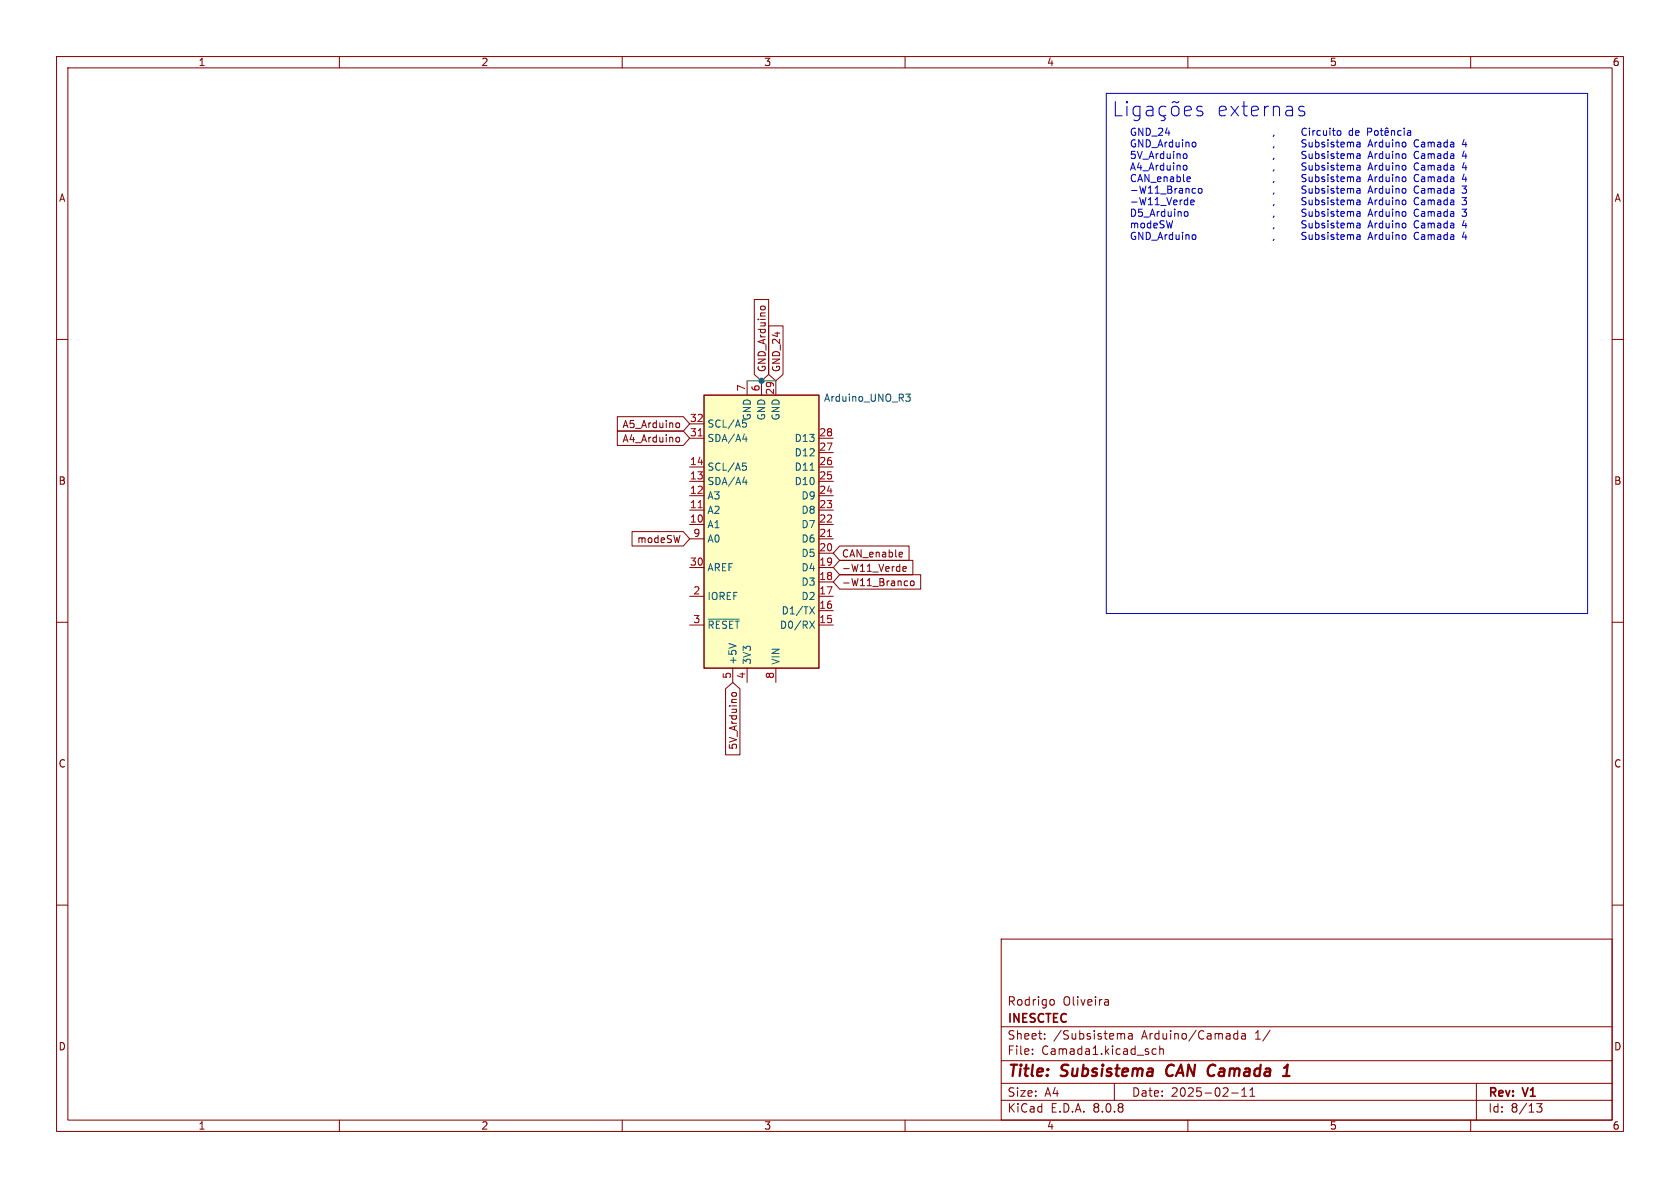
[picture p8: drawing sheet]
<svg xmlns="http://www.w3.org/2000/svg" width="297mm" height="210mm" viewBox="0 0 297 210" stroke-linecap="round" stroke-linejoin="round" font-family="sans-serif">
<g fill="none" stroke="#840000" stroke-width=".18">
<path d="M10 10h277v190h-277zM12 12h273v186h-273zM60 10v2M110 10v2M160 10v2M210 10v2M260 10v2M10 60h2M285 60h2M10 110h2M285 110h2M10 160h2"/>
<path d="M177 166h108v32h-108zM185.9 176.7l.3 .1 .2 .2-.1 .6-.4 .1M195.5 176.7h.2l.3 .2v.8M196 177.6l-.5 .1M196 177.1h-.5M285 160h2M60 198v2M110 198v2M160 198v2M177 194.5h108M177 191.5h108M177 187.5h108"/>
<path d="M177 181.5h108M182.5 186.3v.1M182.5 185.5v.1M184.7 183.6v.1M184.7 182.8v.1M197 191.5v3M198.4 182.7l.3 .1 .1 .1v.8M199.5 182.8h.6l.1 .9M200.2 183.1h-.5a.29 .29 0 0 0-.2 .3 .29 .29 0 0 0 .2 .3l.5-.1M204.4 185.5l-.4-.1-.3 .3v.4l.1 .2h.6M205 185.5l.2-.1 .4 .1 .1 .9M205 184.9v1.5"/>
<path d="M210 198v2M217.7 193.2h1.2M218.2 183.6l.2 .1 .4-.1M218.8 182.8l-.4-.1-.2 .1M218.8 182.2v1.5M219.5 182.8h.6l.1 .9M219.5 193.8h.9M219.5 192.7l.5-.4v1.5M220.2 183.1h-.5a.29 .29 0 0 0-.2 .3 .29 .29 0 0 0 .2 .3l.5-.1M221 193.8h.8M221 192.7l.4-.4v1.5M260 198v2"/>
<path d="M261 191.5v6.5M271.7 195.1h.9l-.5 .6 .4 .1v.7l-.2 .1-.6-.1"/>
</g>
<path d="M206.5 188.5a1.27 1.27 0 0 0 0 1.6M226.8 190.2h1.2M227 188.8l.6-.6-.2 2" fill="none" stroke="#840000" stroke-width=".4"/>
<path d="M124.5 69.9h20.3v48.2h-20.3z" fill="#ffffc2"/>
<path d="M124.5 69.9h20.3v48.2h-20.3z" fill="none" stroke="#840000" stroke-width=".25"/>
<g fill="none" stroke="#840000" stroke-width=".18">
<path d="M133.3 53h2.6v13.2l-1.3 1.1-1.3-1.1zM134.4 54.4l.3-.3h.3l.3 .3M135.9 57.6h2.5v8.6l-1.2 1.1-1.3-1.1zM109.1 76.2h11.7l1.1 1.3-1.1 1.2h-11.7zM109.1 73.7h11.7l1.1 1.2-1.1 1.3h-11.7zM119.7 77.3l.3 .1 .1 .1v.5l-.4 .1M119.7 74.8h.3l.1 .2v.5l-.4 .1M121.9 77.5h2.6M121.9 74.9h2.6M132.1 67.3v2.6M134.6 67.3v2.6M137.2 67.3v2.6"/>
<path d="M144.8 77.5h2.5M111.7 94h9.1l1.1 1.3-1.1 1.2h-9.1zM121.9 92.7h2.6M121.9 90.2h2.6M121.9 87.6h2.6M121.9 85.1h2.6M121.9 82.6h2.6M121.9 95.3h2.6M144.8 92.7h2.5M144.8 90.2h2.5M144.8 87.6h2.5M144.8 85.1h2.5"/>
<path d="M144.8 82.6h2.5M144.8 97.8h2.5M144.8 95.3h2.5M144.8 80h2.5M148.4 96.5h12.3v2.6h-12.3l-1.1-1.3zM148.4 99.1h13v2.5h-13l-1.1-1.3zM159.1 97.6l.4 .1 .1 .2-.7 .1M159.5 98.4l-.4 .1M121.9 110.5h2.6M121.9 105.4h2.6M121.9 100.3h2.6M129.5 118.1v2.6"/>
<path d="M132.1 118.1v2.6M137.2 118.1v2.6M144.8 110.5h2.5M144.8 108h2.5M144.8 105.4h2.5M144.8 102.9h2.5M144.8 100.3h2.5M148.4 101.6h14.4v2.5h-14.4l-1.1-1.2zM159.6 100.6l.6-.1v-.3h-.4l-.2 .1 .1 .6h.5M160.1 102.7l.4 .1M160.5 103.5h-.4M161 102.8l.2-.1 .3 .1 .1 .5-.1 .2h-.3l-.2-.1z"/>
<path d="M128.3 121.8l1.2-1.1 1.3 1.1v11.6h-2.5zM129.4 122.8v-.3l.2-.1 .5 .1 .1 .3"/>
</g>
<path d="M123.4 77.1h.8M123.4 89.8h.8M146.3 94.8h.7" fill="none" stroke="#a90000" stroke-width=".18"/>
<g fill="none" stroke="#006464" stroke-width=".18">
<path d="M131.3 77.6h.8M131.9 77.2v.8M132 75l-.1 .4-.5 .1M160.1 69.7h.8l-.4 .5 .4 .1v.4l-.2 .2h-.4M131.3 81.9h.6M131.3 85.2h.8M131.4 82.3h.3l.3 .3-.1 .4-.5 .1M131.9 84.8v.9M143.2 83.1h.7M125.2 109.4h5.5M128.8 113.8l1.3 .4M143.1 109.8l.9 1.3"/>
<path d="M143.1 107.3l.9 1.2M144 109.8l-.9 1.3M144 107.3l-.9 1.2"/>
</g>
<g fill="none" stroke="#0000c2" stroke-width=".18">
<path d="M195.6 16.5h85.1v92h-85.1zM197.2 17.9v2.6h1.2M199.2 17.9v.3M199.2 18.8v1.7M199.2 17.9l-.1 .2 .1 .1M199.2 17.9l.2 .2-.2 .1M201.5 18.9l-.7-.1-.5 .5v.7l.3 .4 .2 .1 .7-.1M201.5 18.8v2a.69 .69 0 0 1-1.1 .4M202.7 18.9l.3-.1 .7 .1 .1 .2v1.4M203.8 19.4l-.8 .1a.5 .5 0 0 0-.4 .5 .5 .5 0 0 0 .4 .5l.8-.1M206.1 18.9l-.7-.1-.5 .5v.7l.3 .4 .2 .1 .7-.1M207.3 18.9a.69 .69 0 0 1 1.1 .4v.7a.69 .69 0 0 1-.6 .5 .69 .69 0 0 1-.7-.5v-.7z"/>
<path d="M208.4 17.9l-.3 .3-.5-.3-.4 .3M209.4 19.6l1.2-.2-.1-.5-.7-.1-.4 .3v1l.1 .3 .3 .1 .7-.1M212.5 18.9l-.6-.1-.3 .3 .1 .4 .8 .2 .2 .3-.2 .4-.2 .1-.7-.1M229.7 19.5l.9 .2 .1 .4-.4 .4-.7-.1M229.7 18.9l.3-.1 .6 .1M205.6 20.6l.4 .4-.1 .2-.6 .1M209.4 29.2l.3 .1 .1 .2v.4l-.4 .2M209.6 27.2l.2 .2v.4l-.1 .2h-.3M209.6 37.4l-.1 .1M209.8 37.4l.2 .2v.4l-.2 .2h-.3M210 31.3h.4v.3l-.6 .1M210.4 32.1h-.4"/>
<path d="M210.5 35.8l.6-.1v-.3h-.4l-.2 .1 .1 .6h.5M211 33.3l.4 .1M211.2 25.1l.2 .3v.3l-.2 .3M211.4 34.1l-.4 .1M225.2 23.9l-.1 .2M225.2 25.9l-.1 .3M225.2 28l-.1 .2M225.2 30l-.1 .2M225.2 32.1l-.1 .2M225.2 34.1l-.1 .2M225.2 36.1l-.1 .3M225.2 38.2l-.1 .2"/>
<path d="M230.2 24.9l.1 .4 .5 .1 .1 .2-.3 .4-.4-.1M230.9 35l-.5-.1-.2 .2v.3l.6 .3 .1 .3-.3 .2-.4-.1M230.9 28.9l-.5-.1-.2 .1v.4l.6 .2 .1 .3-.3 .3-.4-.1M230.9 26.8h-.5l-.2 .1v.3l.6 .3 .1 .3-.3 .2h-.4M230.9 30.9l-.5-.1-.2 .2v.3l.6 .3 .1 .3-.3 .2h-.4M230.9 32.9h-.5l-.2 .1v.4l.6 .2 .1 .3-.3 .3-.4-.1M231.4 25.1l.1 .8 .3 .1 .2-.1M231.4 27.2l.1 .8h.3l.2-.1M231.4 29.2l.1 .8 .3 .1 .2-.2M231.4 31.3l.1 .8h.3l.2-.1M231.4 33.3l.1 .8 .3 .1 .2-.2M231.4 35.4l.1 .7 .3 .1 .2-.1"/>
<path d="M232 25.1v.9M232 27.2v.8M232 29.2v.9M232 31.3v.8M232 33.3v.9M232 35.4v.8M232.6 25.2l.3-.1 .3 .3-.1 .5h-.5M232.6 35.4h.3l.3 .2-.1 .5h-.5M232.6 24.7v1.3M232.6 26.8v1.2M232.6 28.8v1.3M232.6 30.8v1.3"/>
<path d="M232.6 32.9v1.3M232.6 34.9v1.3M232.6 27.2h.3l.3 .2-.1 .6h-.5M232.6 29.3l.3-.1 .3 .3-.1 .5h-.5M232.6 31.3h.3l.3 .2-.1 .6h-.5M232.6 33.4l.3-.1 .3 .3-.1 .5h-.5M234.2 25.2l-.3-.1-.2 .2v.2l.5 .1v.3h-.5M234.2 27.2h-.3l-.2 .2v.1l.5 .2v.3h-.5M234.2 29.3l-.3-.1-.2 .2v.2l.5 .1v.3h-.5M234.2 31.3h-.3l-.2 .1v.2l.5 .1v.4h-.5M234.2 33.4l-.3-.1-.2 .2v.2l.5 .1v.3h-.5M234.2 35.4h-.3l-.2 .1v.2l.5 .1v.3h-.5"/>
<path d="M234.8 25.1v.9M234.8 26.8v.1M234.8 27.2v.8M234.8 28.8v.1M234.8 29.2v.9M234.8 30.8v.2M234.8 31.3v.8M234.8 32.9v.1M234.8 33.3v.9M234.8 34.9v.2M234.8 35.4v.8M235.8 25.2l-.3-.1-.2 .2 .1 .2 .4 .1v.3h-.5"/>
<path d="M235.8 33.4l-.3-.1-.2 .2 .1 .2 .4 .1v.3h-.5M235.8 27.2h-.3l-.2 .2 .1 .1 .4 .2v.3h-.5M235.8 29.3l-.3-.1-.2 .2 .1 .2 .4 .1v.3h-.5M235.8 31.3h-.3l-.2 .1 .1 .2 .4 .1v.4h-.5M235.8 35.4h-.3l-.2 .1 .1 .2 .4 .1v.3h-.5M236.2 25.1h.5M236.2 27.2h.5M236.2 29.2h.5M236.2 31.3h.5M236.2 33.3h.5M236.2 35.4h.5M236.2 37.4h.5"/>
<path d="M236.2 39.4h.5M236.4 24.7v1.1l.3 .2M236.4 26.8v1l.3 .2M236.4 28.8v1.1l.3 .2M236.4 30.8v1.1l.3 .2M236.4 32.9v1.1l.3 .2M236.4 34.9v1.1l.3 .2M236.4 37v1.1l.3 .1M236.4 39v1.1l.3 .2M236.4 23.3l.2-.2h.3l.2 .2-.2 .6h-.3l-.2-.2M237.1 25.6l.6-.2-.1-.2-.4-.1-.1 .2v.6h.5M237.1 27.6l.6-.1-.1-.3h-.4l-.1 .2v.6h.5"/>
<path d="M237.1 29.6l.6-.1-.1-.2-.4-.1-.1 .2v.6h.5M237.1 31.7l.6-.1-.1-.3h-.4l-.1 .1v.7h.5M237.1 33.7l.6-.1-.1-.2-.4-.1-.1 .2v.6h.5M237.1 35.8l.6-.1-.1-.3h-.4l-.1 .1v.6h.5M237.1 37.8l.6-.1-.1-.2-.4-.1-.1 .2v.6h.5M237.1 39.9l.6-.2-.1-.2-.4-.1-.1 .2v.6h.5M238.2 25.3l.4-.2 .2 .2M238.2 35.5l.4-.1 .2 .1M238.2 25.1v.9M238.2 27.2v.8M238.2 29.2v.9M238.2 31.3v.8"/>
<path d="M238.2 33.3v.9M238.2 35.4v.8M238.2 37.4v.8M238.2 39.4v.9M238.2 27.3l.4-.1 .2 .2M238.2 37.5l.4-.1 .2 .2M238.2 29.3l.4-.1 .2 .2M238.2 39.6l.4-.2 .2 .2M238.2 31.4l.4-.1 .2 .1M238.2 33.4l.4-.1 .2 .2M238.8 25.3l.1-.2 .3 .1 .1 .8M238.8 37.6l.1-.2 .3 .1 .1 .7"/>
<path d="M238.8 25.3v.7M238.8 27.4v.6M238.8 29.4v.7M238.8 31.4v.7M238.8 33.5v.7M238.8 35.5v.7M238.8 37.6v.6M238.8 39.6v.7M238.8 27.4l.1-.2h.3l.1 .8M238.8 29.4l.1-.2 .3 .1 .1 .8M238.8 31.4l.1-.1h.3l.1 .8M238.8 33.5l.1-.2 .3 .1 .1 .8"/>
<path d="M238.8 35.5l.1-.1h.3l.1 .8M238.8 39.6l.1-.2 .3 .1 .1 .8M239.1 23.1h-.3l-.3 .2 .1 .6h.5M239.1 22.7v1.2M239.7 23.5l.6-.1-.1-.3h-.4l-.1 .2v.6h.5M239.9 25.2h.5v.8M239.9 29.3h.5v.8M239.9 27.2h.5v.8M239.9 31.3h.5v.8M239.9 33.4h.5v.8M239.9 35.4h.5v.8M239.9 37.5h.5v.7"/>
<path d="M239.9 39.5h.5v.8M240.4 27.5h-.4l-.2 .2 .2 .3h.4M240.4 25.4l-.4 .1-.2 .2 .2 .3 .4-.1M240.4 29.5l-.4 .1-.2 .2 .2 .3 .4-.1M240.4 31.6h-.4l-.2 .2 .2 .3h.4M240.4 33.6l-.4 .1-.2 .2 .2 .3 .4-.1M240.4 35.7h-.4l-.2 .2 .2 .3 .4-.1M240.4 37.7l-.4 .1-.2 .1 .2 .3h.4M240.4 39.7l-.4 .1-.2 .2 .2 .3 .4-.1M241.8 23.3h.6l.1-.2-.1-.3-.6-.1v1.2M241.8 38.2l.5-1.2 .4 1.2M242 37.9h.6"/>
<path d="M242 39.9h.6M246 23.2l.2-.1h.3l.1 .8M246 23.1v.8M247.7 23.1h-.4l-.2 .2 .1 .6h.5M248.2 22.7v.1M248.2 23.1v.8M248.4 25.2l.1 .2-.1 .5M248.4 27.2l.1 .2-.1 .6M248.4 29.3l.1 .2-.1 .5M248.4 31.3l.1 .2-.1 .6M248.4 33.4l.1 .2-.1 .5M248.4 35.4l.1 .2-.1 .5"/>
<path d="M248.9 23.1h.4l.1 .8M249.4 23.4h-.4l-.2 .2 .2 .3h.4M250.1 37.2a.59 .59 0 0 0-.1 .7 .59 .59 0 0 0 .8 .2M250.8 39.1a.6 .6 0 0 0-.9 .5 .6 .6 0 0 0 .6 .7l.3-.1M258.8 39l-.3 .9h.8M259.1 39.4v.9M259.3 37l-.5 .5 .4 .1 .1 .4-.3 .2h-.4M211.2 41.5l.2 .2v.4l-.2 .2M225.2 40.2l-.1 .3M225.2 42.3l-.1 .2M230.2 41.3l.1 .3 .5 .2 .1 .2-.3 .3h-.4M231.4 41.5l.1 .8h.3l.2-.1"/>
<path d="M232 41.5v.8M232.6 41.1v1.2M232.6 41.5h.3l.3 .2-.1 .6h-.5M234.2 41.5h-.3l-.2 .2v.2l.5 .1v.3h-.5M234.8 41.5v.8M235.8 41.5h-.3l-.2 .2 .1 .2 .4 .1v.3h-.5M236.2 41.5h.5M236.4 41.1v1.1l.3 .1M237.1 41.9l.6-.1-.1-.3h-.4l-.1 .2v.6h.5M238.2 41.5v.8M238.2 41.6l.4-.1 .2 .2M238.8 41.7v.6"/>
<path d="M238.8 41.7l.1-.2h.3l.1 .8M239.9 41.5h.5v.8M240.4 41.8l-.4 .1-.2 .1 .2 .3h.4M241.8 40.3l.5-1.3 .4 1.3M248.4 41.5l.1 .2-.1 .6"/>
</g>
<path d="M132.1 67.3h5.1" fill="none" stroke="#009600" stroke-width=".18"/>
<circle cx="134.6" cy="67.3" r=".46" fill="#009600" stroke="#009600" stroke-width=".18"/>
<text font-size="3.5" fill="#0000c2" x="215.1" y="20.8">externas</text>
<g font-size="2.8" fill="#840000">
<text x="178" y="190.9">Title:</text>
<text x="187.7" y="190.9">Subsistema</text>
<text x="207" y="190.9">CAN Camada</text>
</g>
<g font-size="2.1" fill="#840000">
<text x="178" y="178">Rodrigo</text>
<text x="187.9" y="178">Oliveira</text>
<text x="178" y="184">Sheet:</text>
<text x="178" y="181.2">INESCTEC</text>
<text x="186.2" y="184">/Subsistema</text>
<text x="201.9" y="184">Arduino/Camada</text>
<text x="222" y="184">1/</text>
<text x="178" y="186.7">File:</text>
<text x="184.1" y="186.7">Camada1.kicad_sch</text>
<text x="178" y="196.9">KiCad</text>
<text x="178" y="194.1">Size:</text>
<text x="184.7" y="194.1">A4</text>
<text x="185.7" y="196.9">E.D.A.</text>
<text x="193.3" y="196.9">8.0.8</text>
<text x="200" y="194.1">Date:</text>
<text x="207" y="194.1">2025-02-11</text>
<text x="263" y="194.3">Rev:</text>
<text x="263" y="196.9">Id:</text>
<text x="267.1" y="196.9">8/13</text>
<text x="269.4" y="194.3">V1</text>
</g>
<g font-size="1.8" fill="#840000">
<text x="35" y="11.9">1</text>
<text x="85" y="11.9">2</text>
<text x="135" y="11.9">3</text>
<text x="185" y="11.9">4</text>
<text x="235" y="11.9">5</text>
<text x="285" y="11.9">6</text>
<text x="10.3" y="35.9">A</text>
<text x="285.3" y="35.9">A</text>
<text x="135.6" y="65.9" transform="rotate(-90 135.6 65.9)">GND_Arduino</text>
<text x="138.1" y="65.9" transform="rotate(-90 138.1 65.9)">GND_24</text>
<text x="109.9" y="75.9">A5_Arduino</text>
<text x="109.9" y="78.4">A4_Arduino</text>
<text x="10.3" y="85.9">B</text>
<text x="285.3" y="85.9">B</text>
<text x="112.5" y="96.2">modeSW</text>
<text x="148.7" y="98.7">CAN_enable</text>
<text x="148.7" y="101.3">-W11_Verde</text>
<text x="148.7" y="103.8">-W11_Branco</text>
<text x="10.3" y="135.9">C</text>
<text x="130.5" y="132.6" transform="rotate(-90 130.5 132.6)">5V_Arduino</text>
<text x="285.3" y="135.9">C</text>
<text x="10.3" y="185.9">D</text>
<text x="285.3" y="185.9">D</text>
<text x="35" y="199.9">1</text>
<text x="85" y="199.9">2</text>
<text x="135" y="199.9">3</text>
<text x="185" y="199.9">4</text>
<text x="235" y="199.9">5</text>
<text x="285" y="199.9">6</text>
</g>
<g font-size="1.8" fill="#0000c2">
<text x="199.6" y="24.3">GND_24</text>
<text x="199.6" y="26.4">GND_Arduino</text>
<text x="199.6" y="28.4">5V_Arduino</text>
<text x="229.9" y="24.3">Circuito</text>
<text x="241.8" y="26.4">Arduino</text>
<text x="241.8" y="28.4">Arduino</text>
<text x="243.2" y="24.3">de</text>
<text x="250.1" y="26.4">Camada</text>
<text x="250.1" y="28.4">Camada</text>
<text x="258.8" y="26.4">4</text>
<text x="258.8" y="28.4">4</text>
<text x="199.6" y="30.5">A4_Arduino</text>
<text x="199.6" y="32.5">CAN_enable</text>
<text x="199.6" y="34.6">-W11_Branco</text>
<text x="211.9" y="34.6">, Subsistema</text>
<text x="241.8" y="30.5">Arduino</text>
<text x="241.8" y="32.5">Arduino</text>
<text x="241.8" y="34.6">Arduino</text>
<text x="250.1" y="30.5">Camada</text>
<text x="250.1" y="32.5">Camada</text>
<text x="250.1" y="34.6">Camada</text>
<text x="258.8" y="30.5">4</text>
<text x="258.8" y="32.5">4</text>
<text x="258.8" y="34.6">3</text>
<text x="199.6" y="36.6">-W11_Verde</text>
<text x="199.6" y="38.6">D5_Arduino</text>
<text x="199.6" y="40.7">modeSW</text>
<text x="208.9" y="40.7">,</text>
<text x="226.5" y="38.6">Subsistema</text>
<text x="226.5" y="40.7">Subsistema</text>
<text x="241.8" y="36.6">Arduino</text>
<text x="243.3" y="38.6">Arduino</text>
<text x="243.3" y="40.7">Arduino</text>
<text x="250.1" y="36.6">Camada</text>
<text x="251.5" y="38.6">Camada</text>
<text x="251.5" y="40.7">Camada</text>
<text x="258.8" y="36.6">3</text>
<text x="199.6" y="42.7">GND_Arduino</text>
<text x="241.8" y="42.7">Arduino</text>
<text x="250.1" y="42.7">Camada</text>
<text x="258.8" y="42.7">4</text>
</g>
<g font-size="1.8" fill="#a90000">
<text x="131.8" y="69.3" transform="rotate(-90 131.8 69.3)">7</text>
<text x="134.4" y="69.3" transform="rotate(-90 134.4 69.3)">6</text>
<text x="136.9" y="69.9" transform="rotate(-90 136.9 69.9)">29</text>
<text x="121.9" y="77.2">31</text>
<text x="121.9" y="74.7">32</text>
<text x="144.7" y="77.2">28</text>
<text x="121.9" y="82.3">14</text>
<text x="144.7" y="82.3">26</text>
<text x="144.7" y="79.8">27</text>
<text x="121.9" y="89.9">11</text>
<text x="121.9" y="87.4">12</text>
<text x="121.9" y="84.8">13</text>
<text x="144.7" y="89.9">23</text>
<text x="144.7" y="87.4">24</text>
<text x="144.7" y="84.8">25</text>
<text x="121.9" y="92.5">10</text>
<text x="122.5" y="95">9</text>
<text x="144.7" y="95">21</text>
<text x="144.7" y="92.5">22</text>
<text x="121.9" y="100.1">30</text>
<text x="144.7" y="100.1">19</text>
<text x="144.7" y="97.5">20</text>
<text x="122.5" y="105.2">2</text>
<text x="144.7" y="107.7">16</text>
<text x="144.7" y="105.2">17</text>
<text x="144.7" y="102.6">18</text>
<text x="122.5" y="110.2">3</text>
<text x="144.7" y="110.2">15</text>
<text x="129.3" y="120.1" transform="rotate(-90 129.3 120.1)">5</text>
<text x="131.8" y="120.1" transform="rotate(-90 131.8 120.1)">4</text>
<text x="136.9" y="120.1" transform="rotate(-90 136.9 120.1)">8</text>
</g>
<g font-size="1.8" fill="#006464">
<text x="145.6" y="71.2">Arduino_UNO_R3</text>
<text x="125" y="75.8">SCL/A5</text>
<text x="132.9" y="74.4" transform="rotate(-90 132.9 74.4)">GND</text>
<text x="135.5" y="74.4" transform="rotate(-90 135.5 74.4)">GND</text>
<text x="138" y="74.4" transform="rotate(-90 138 74.4)">GND</text>
<text x="125" y="83.4">SCL/A5</text>
<text x="125" y="78.3">SDA/A4</text>
<text x="140.4" y="83.4">D11</text>
<text x="140.4" y="80.9">D12</text>
<text x="140.4" y="78.3">D13</text>
<text x="125" y="88.5">A3</text>
<text x="125" y="86">SDA/A4</text>
<text x="140.4" y="86">D10</text>
<text x="141.6" y="88.5">D9</text>
<text x="125" y="93.6">A1</text>
<text x="125" y="91">A2</text>
<text x="141.6" y="93.6">D7</text>
<text x="141.6" y="91">D8</text>
<text x="125" y="101.2">AREF</text>
<text x="125" y="96.1">A0</text>
<text x="141.6" y="101.2">D4</text>
<text x="141.6" y="98.7">D5</text>
<text x="141.6" y="96.1">D6</text>
<text x="125" y="106.3">IOREF</text>
<text x="141.6" y="106.3">D2</text>
<text x="141.6" y="103.7">D3</text>
<text x="125" y="111.4">~{RESET}</text>
<text x="137.8" y="111.4">D0/RX</text>
<text x="138.1" y="108.8">D1/TX</text>
<text x="130.4" y="117.6" transform="rotate(-90 130.4 117.6)">+5V</text>
<text x="132.9" y="117.6" transform="rotate(-90 132.9 117.6)">3V3</text>
<text x="138" y="117.6" transform="rotate(-90 138 117.6)">VIN</text>
</g>
</svg>
